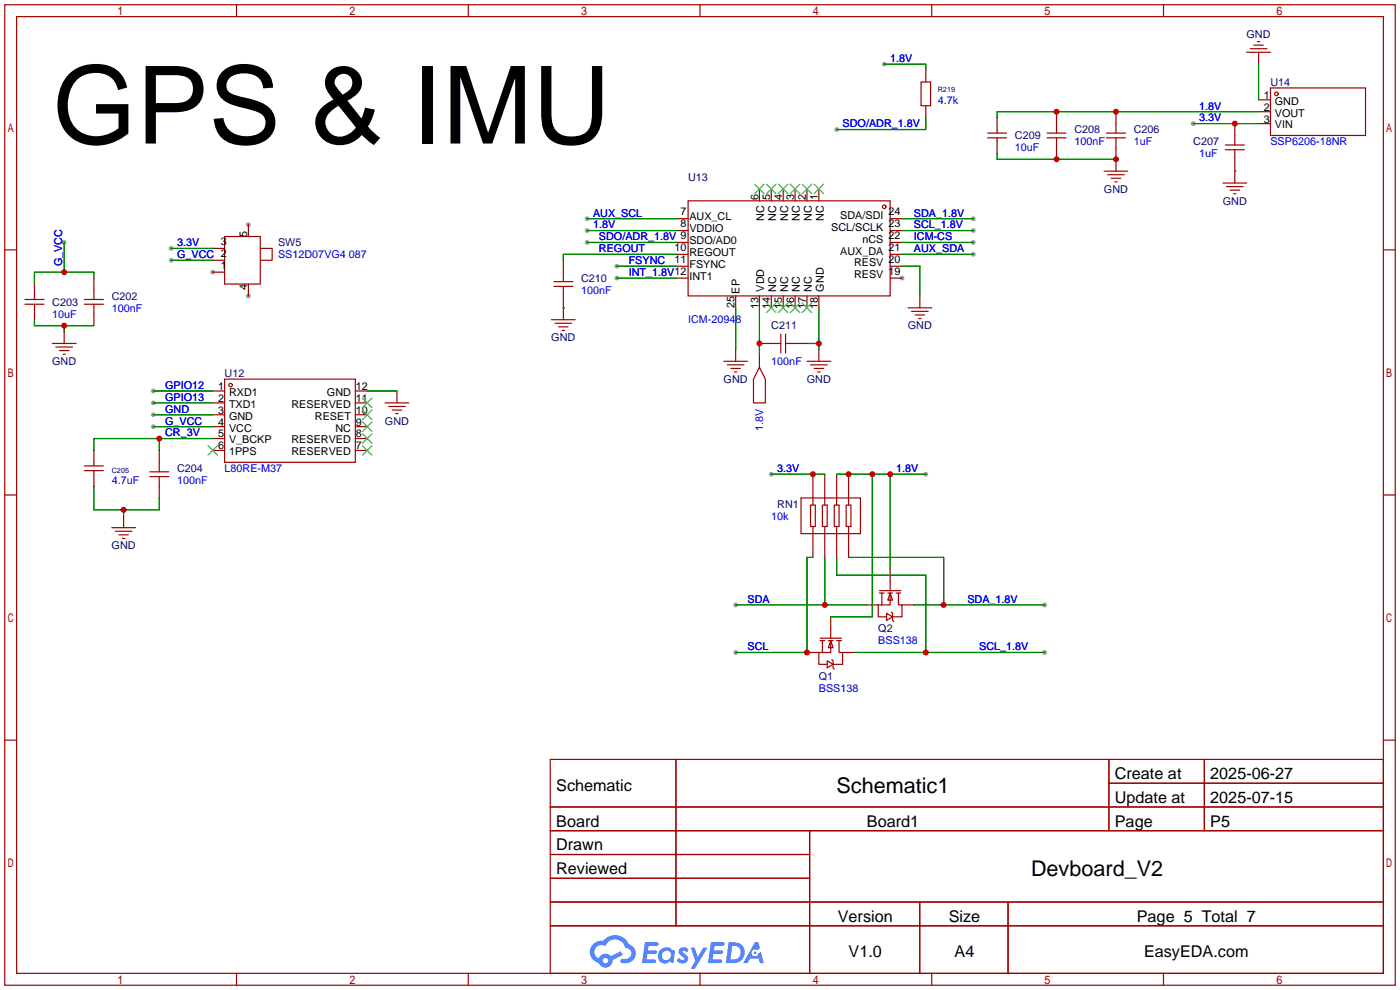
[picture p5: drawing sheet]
<svg xmlns="http://www.w3.org/2000/svg" width="299mm" height="212mm" viewBox="0 0 299 212" stroke-linecap="round" stroke-linejoin="round" font-family="sans-serif">
<g fill="#999">
<circle cx="45.5" cy="58.2" r=".51"/>
<circle cx="53.1" cy="63.2" r=".51"/>
<circle cx="53.1" cy="48" r=".51"/>
<circle cx="192.8" cy="59.4" r=".51"/>
<circle cx="13.7" cy="51.8" r=".51"/>
<circle cx="32.8" cy="83.6" r=".51"/>
<circle cx="32.8" cy="86.1" r=".51"/>
<circle cx="32.8" cy="88.6" r=".51"/>
<circle cx="32.8" cy="91.2" r=".51"/>
<circle cx="36.6" cy="55.6" r=".51"/>
<circle cx="36.6" cy="53.1" r=".51"/>
<circle cx="255" cy="26.4" r=".51"/>
<circle cx="125.5" cy="49.3" r=".51"/>
<circle cx="131.8" cy="56.9" r=".51"/>
<circle cx="131.8" cy="59.4" r=".51"/>
<circle cx="125.5" cy="51.8" r=".51"/>
<circle cx="125.5" cy="46.7" r=".51"/>
<circle cx="208" cy="54.4" r=".51"/>
<circle cx="208" cy="51.8" r=".51"/>
<circle cx="208" cy="49.3" r=".51"/>
<circle cx="208" cy="46.7" r=".51"/>
<circle cx="178.8" cy="27.7" r=".51"/>
<circle cx="189" cy="13.7" r=".51"/>
<circle cx="223.3" cy="139.4" r=".51"/>
<circle cx="157.2" cy="139.4" r=".51"/>
<circle cx="223.3" cy="129.3" r=".51"/>
<circle cx="197.9" cy="101.3" r=".51"/>
<circle cx="157.2" cy="129.3" r=".51"/>
<circle cx="164.8" cy="101.3" r=".51"/>
</g>
<g fill="none" stroke="#a10000" stroke-width=".25">
<path d="M1 1h297.2v209.6h-297.2zM3.6 3.6h292.1v204.4h-292.1zM50.5 1v2.6M100.1 1v2.6M149.6 1v2.6M199.1 1v2.6M248.7 1v2.6M1 53.4h2.6M295.7 53.4h2.5M1 105.8h2.6M295.7 105.8h2.5M1 158.2h2.6"/>
<path d="M295.7 158.2h2.5M117.6 162.3h178.1v45.7h-178.1zM117.6 172.5h178.1M117.6 177.5h178.1M144.5 162.3v35.6M173 177.5v30.5M237 162.3v15.2M237 167.4h58.7M257.4 162.3v15.2M117.6 182.6h55.4M117.6 192.8h178.1M117.6 187.7h55.4"/>
<path d="M117.6 197.9h178.1M196.6 192.8v15.2M215.4 192.8v15.2M50.5 208v2.6M100.1 208v2.6M149.6 208v2.6M199.1 208v2.6M248.7 208v2.6"/>
</g>
<g fill="#5487ff">
<path d="M145.3 202.7a1.3 1.3 0 0 1 1.9 .3l-.4 .6a.54 .54 0 0 0-.9-.2l.1 .2a1.34 1.34 0 0 1 .9 1.8 1.47 1.47 0 0 1-2.3-.1l.5-.6 .8 .5a.31 .31 0 0 0 .4-.3 .31 .31 0 0 0-.3-.4 1.12 1.12 0 0 1-.7-1.8z"/>
<path d="M147.6 202.5h.9l.6 2 1.2-2h.9l-2.7 4.6h-.9l1-1.7z"/>
<path d="M137.8 201.4h1.7a1.31 1.31 0 0 1 1.2 .2 .4 .4 0 0 1-.3 .5l-1.8 .1-.1 .9h1.6a.4 .4 0 0 1 .4 .4 .4 .4 0 0 1-.5 .4h-1.6l-.2 1.2h1.4a.46 .46 0 0 1 .5 0 .46 .46 0 0 1 .1 .5l-.4 .2h-2.6z"/>
<path d="M151.9 201.4h1.7a1.32 1.32 0 0 1 1.2 .2 .39 .39 0 0 1-.3 .5l-1.8 .1-.1 .9h1.6a.4 .4 0 0 1 .4 .4 .4 .4 0 0 1-.4 .4h-1.7l-.2 1.2h1.4a.46 .46 0 0 1 .5 0 .46 .46 0 0 1 .1 .5l-.4 .2h-2.6z"/>
<path d="M161.3 201.4h.8l.3 1.3-.6 .4a.75 .75 0 0 0-1.1 .3 .75 .75 0 0 0 .5 1 .75 .75 0 0 0 .9-.7l.5-.2 .6 2.3h-.8l-.3-.9h-1.8l-.5 .9h-1z"/>
<path d="M155.7 201.4l-.6 4.4h1.5a2.27 2.27 0 0 0 2.6-2.2 2.27 2.27 0 0 0-2.7-2.2zM156.5 202.1a1.5 1.5 0 0 1 1.8 1.6 1.5 1.5 0 0 1-1.9 1.4h-.3z"/>
<path d="M141.2 203a1.6 1.6 0 0 0-.3 2.3 1.6 1.6 0 0 0 2.3 .2l.7 .3 .3-2.4-.1-.3-.5-.1a1.58 1.58 0 0 0-2.4 0zM141.8 203.5a.98 .98 0 0 1 1.6 .4 .98 .98 0 0 1-1.1 1.3 .94 .94 0 0 1-.9-.7 .94 .94 0 0 1 .4-1z"/>
<path d="M126.8 201.8a2.37 2.37 0 0 0 1.1 4 1.54 1.54 0 0 0 1.8 1 1.54 1.54 0 0 0 1.2-1.6l2.2-1.1-.5-.8-2 1a1.57 1.57 0 0 0-2.7 .5 1.5 1.5 0 0 1-.7-2.1 1.5 1.5 0 0 1 2.2-.5 2.23 2.23 0 0 1 2.3-1.4 2.23 2.23 0 0 1 2 1.8 1.16 1.16 0 0 1 1.2 1.1 1.16 1.16 0 0 1-1.1 1.2h-.7a.47 .47 0 0 0-.5 .4 .47 .47 0 0 0 .4 .5 2.17 2.17 0 0 0 2.5-.9 2.17 2.17 0 0 0-.3-2.7l-.8-.4a3.2 3.2 0 0 0-5.5-.7l-1.1 .1zM128.8 205.3a.6 .6 0 0 1 1.2 0 .6 .6 0 0 1-1.2 0z"/>
<circle cx="161.4" cy="203.6" r=".28"/>
</g>
<g fill="none" stroke="#a10000" stroke-width=".25">
<path d="M196.8 17.5h2.1v5.1h-2.1zM197.9 15v2.5M266.4 11.2h5.1M267.2 10.4h3.6M268 9.7h2M268.7 8.9h.5M269 11.2v2.5M271.5 18.8h20.3v10.2h-20.3zM197.9 22.6v2.5M211.1 29.5h4M211.1 28.4h4M213.1 25.1v3.3"/>
<path d="M213.1 29.5v3.3M223.8 29.5h4M223.8 28.4h4M225.8 23.9v4.5M225.8 29.5v4.5M236 36.6h5M236.5 29.5h4M236.5 28.4h4M236.7 37.3h3.6M237.5 38.1h2M238.3 38.9h.5M238.5 23.9v4.5"/>
<path d="M238.5 29.5v7.1M261.4 39.1h5M261.9 32h4M261.9 31h4M262.1 39.9h3.6M263.9 26.4v4.6M263.9 32v7.1M269 21.3h2.5M269 23.9h2.5M269 26.4h2.5M20.1 59.4v4.6M45.5 58.2h2.5"/>
<path d="M45.5 55.6h2.5M45.5 53.1h2.5M48 50.5h7.6v10.2h-7.6zM53.1 48v2.5M55.6 53.1h2.6v2.5h-2.6M120.4 55.6v4.6M144.5 46.7h2.6M144.5 49.3h2.6M144.5 51.8h2.6M144.5 54.4h2.6M144.5 56.9h2.6M144.5 59.4h2.6"/>
<path d="M147.1 42.9h43.1v20.3h-43.1zM162.3 40.4v2.5M164.8 40.4v2.5M167.4 40.4v2.5M169.9 40.4v2.5M172.5 40.4v2.5M175 40.4v2.5M190.2 46.7h2.6M190.2 49.3h2.6M190.2 51.8h2.6M190.2 54.4h2.6M190.2 56.9h2.6"/>
<path d="M190.2 59.4h2.6M262.9 40.6h2M263.7 41.4h.5M5.3 64h4.1M5.3 65h4.1M7.4 60.7v3.3M7.4 65v3.3M11.2 73.4h5.1M11.9 74.2h3.6M12.7 74.9h2M13.5 75.7h.5M13.7 70.9v2.5"/>
<path d="M18 64h4.1M18 65h4.1M20.1 65v4.6M53.1 60.7v2.5M117.9 68.3h5M118.4 60.2h4M118.4 61.2h4M118.6 69.1h3.6M119.4 69.8h2M120.1 70.6h.5M120.4 61.2v7.1M154.7 77.2h5.1"/>
<path d="M155.4 78h3.6M156.2 78.7h2M157 79.5h.5M157.2 63.2v2.6M157.2 74.7v2.5M162.3 78.5l1.3 2.5v5.1h-2.6v-5.1zM162.3 73.4h4.6M162.3 63.2v2.6M162.3 75.9v2.6M164.8 63.2v2.6M166.9 71.4v4M167.4 63.2v2.6"/>
<path d="M167.9 73.4h4.6M167.9 71.4v4M169.9 63.2v2.6M172.5 63.2v2.6M172.5 77.2h5M173.2 78h3.6M174 78.7h2M174.8 79.5h.5M175 63.2v2.6M175 74.7v2.5M194.1 65.8h5M194.8 66.5h3.6"/>
<path d="M195.6 67.3h2M196.3 68.1h.5M196.6 63.2v2.6M18 99.6h4.1M20.1 96.3v3.3M34 96.3v4.5M45.5 83.6h2.5M45.5 86.1h2.5M45.5 88.6h2.5M45.5 91.2h2.5M45.5 93.7h2.5M45.5 96.3h2.5"/>
<path d="M48 81h27.9v17.8h-27.9zM75.9 83.6h2.6M75.9 86.1h2.6M75.9 88.6h2.6M75.9 91.2h2.6M75.9 93.7h2.6M75.9 96.3h2.6M82.3 86.1h5.1M83.1 86.9h3.5M83.8 87.6h2.1M84.6 88.4h.5M84.8 83.6v2.5"/>
<path d="M18 100.6h4.1M20.1 100.6v3.3M23.9 112.8h5.1M24.6 113.5h3.6M25.4 114.3h2M26.2 115.1h.5M26.4 110.2v2.6M32 101.9h4.1M32 100.8h4.1M34 101.9v4.5M171.2 106.4h12.7v7.6h-12.7zM173.2 107.9h1v4.6h-1z"/>
<path d="M173.7 101.3v6.6M173.7 112.5v6.6M175.8 107.9h1v4.6h-1zM176.3 101.3v6.6M176.3 112.5v6.6M178.3 107.9h1v4.6h-1zM178.8 101.3v6.6M178.8 112.5v6.6M180.8 107.9h1.1v4.6h-1.1zM181.4 101.3v6.6M181.4 112.5v6.6M172.5 139.4h2.5"/>
<path d="M175.3 136.4h4.5M175.3 136.9h1M175.8 136.9v2.5M177 136.9h1.1M177.5 136.9l.6 1.5h-1.1zM177.5 136.9v2.5h-2.5v2.6h1.8M177.5 131.8v4.6M178.8 136.9h1M179.3 136.9v2.5h.8v2.6h-2M180.1 139.4h2.5M185.2 129.3h2.5M188 126.2h4.5"/>
<path d="M188 126.7h1M188.5 126.7v2.6M189.5 131.1l1.3 .7-1.3 .8zM189.7 126.7h1.1M190.2 126.7l.6 1.6h-1.1zM190.2 126.7v2.6h-2.5v2.5h1.8M190.2 121.7v4.5M190.5 130.8l.3 .3v1.5l.2 .2M191.5 126.7h1M192 126.7v2.6h.8v2.5h-2M192.8 129.3h2.5M176.8 141.2l1.3 .8-1.3 .7z"/>
<path d="M177.8 141l.3 .2v1.5l.2 .3"/>
<circle cx="272.8" cy="20.1" r=".38"/>
<circle cx="189" cy="44.2" r=".38"/>
<circle cx="49.3" cy="82.3" r=".38"/>
</g>
<g fill="none" stroke="#3c3" stroke-width=".25">
<path d="M161.3 39.4l2 2M163.3 39.4l-2 2M163.8 39.4l2.1 2M165.9 39.4l-2.1 2M166.4 39.4l2 2M168.4 39.4l-2 2M168.9 39.4l2 2M170.9 39.4l-2 2M171.4 39.4l2.1 2M173.5 39.4l-2.1 2M174 39.4l2 2M176 39.4l-2 2"/>
<path d="M163.8 64.8l2.1 2M165.9 64.8l-2.1 2M166.4 64.8l2 2M168.4 64.8l-2 2M168.9 64.8l2 2M170.9 64.8l-2 2M171.4 64.8l2.1 2M173.5 64.8l-2.1 2M44.4 95.2l2.1 2.1M46.5 95.2l-2.1 2.1M77.5 95.2l2 2.1M77.5 92.7l2 2"/>
<path d="M77.5 90.2l2 2M77.5 87.6l2 2.1M77.5 85.1l2 2M79.5 95.2l-2 2.1M79.5 92.7l-2 2M79.5 90.2l-2 2M79.5 87.6l-2 2.1M79.5 85.1l-2 2"/>
</g>
<g fill="none" stroke="#008700" stroke-width=".25">
<path d="M189 13.7h8.9v1.3M269 13.7v7.6M197.9 25.1v2.6h-19.1M213.1 32.8v1.2h25.4M255 26.4h14M263.9 36.6h.1M269 23.9h-55.9v1.2M13.7 51.8v6.4M20.1 59.4v-1.2h-12.7v2.5M36.6 55.6h8.9M36.6 53.1h8.9M125.5 49.3h19"/>
<path d="M125.5 51.8h19M125.5 46.7h19M131.8 56.9h12.7M131.8 59.4h12.7M144.5 54.4h-24.1v1.2M192.8 49.3h15.2M192.8 54.4h15.2M192.8 56.9h3.8v6.3M192.8 51.8h15.2M192.8 46.7h15.2M7.4 68.3v1.3h12.7M13.7 69.6v1.3"/>
<path d="M120.4 65.8h.1M157.2 65.8v8.9M162.3 65.8v10.1M172.5 73.4h2.5M175 65.8v8.9M32.8 83.6h12.7M32.8 86.1h12.7M32.8 88.6h12.7M32.8 91.2h12.7M34 93.7v2.6M45.5 93.7h-25.4v2.6M78.5 83.6h6.3"/>
<path d="M20.1 103.9v5.1h13.9v-2.6M26.4 109v1.2M164.8 101.3h11.5M173.7 119.1h-1.2v20.3h-15.3M176.3 119.1v10.2M178.8 119.1v3.8h19.1v16.5M178.8 101.3h19.1M181.4 119.1h20.3v10.2M186.4 101.3v30.5h-8.9M190.2 101.3v20.4M157.2 129.3h28M182.6 139.4h40.7"/>
<path d="M195.3 129.3h28"/>
</g>
<g fill="#c00">
<circle cx="13.7" cy="58.2" r=".63"/>
<circle cx="34" cy="93.7" r=".63"/>
<circle cx="26.4" cy="109" r=".63"/>
<circle cx="13.7" cy="69.6" r=".63"/>
<circle cx="238.5" cy="23.9" r=".63"/>
<circle cx="225.8" cy="23.9" r=".63"/>
<circle cx="263.9" cy="26.4" r=".63"/>
<circle cx="238.5" cy="34" r=".63"/>
<circle cx="225.8" cy="34" r=".63"/>
<circle cx="162.3" cy="73.4" r=".63"/>
<circle cx="175" cy="73.4" r=".63"/>
<circle cx="197.9" cy="139.4" r=".63"/>
<circle cx="172.5" cy="139.4" r=".63"/>
<circle cx="201.7" cy="129.3" r=".63"/>
<circle cx="190.2" cy="101.3" r=".63"/>
<circle cx="186.4" cy="101.3" r=".63"/>
<circle cx="181.4" cy="101.3" r=".63"/>
<circle cx="176.3" cy="129.3" r=".63"/>
<circle cx="173.7" cy="101.3" r=".63"/>
</g>
<text font-size="23.1" x="11.2" y="30.7">GPS &amp; IMU</text>
<g font-size="4.6">
<text x="178.8" y="169.4">Schematic1</text>
<text x="220.4" y="187.2">Devboard_V2</text>
</g>
<g font-size="3.5">
<text x="238.3" y="166.5">Create at</text>
<text x="258.7" y="166.5">2025-06-27</text>
<text x="118.9" y="169.1">Schematic</text>
<text x="238.3" y="171.6">Update at</text>
<text x="258.7" y="171.6">2025-07-15</text>
<text x="118.9" y="176.7">Board</text>
<text x="185.3" y="176.7">Board1</text>
<text x="238.3" y="176.7">Page</text>
<text x="258.7" y="176.7">P5</text>
<text x="118.9" y="181.8">Drawn</text>
<text x="118.9" y="186.8">Reviewed</text>
<text x="179.1" y="197">Version</text>
<text x="202.8" y="197">Size</text>
<text x="243" y="197">Page 5 Total 7</text>
<text x="181.4" y="204.6">V1.0</text>
<text x="204" y="204.6">A4</text>
<text x="244.5" y="204.6">EasyEDA.com</text>
</g>
<g font-size="2.3" fill="#000080">
<text x="266.4" y="8.2">GND</text>
<text x="271.5" y="18.3">U14</text>
<text x="216.9" y="29.8">C209</text>
<text x="229.6" y="28.5">C208</text>
<text x="242.3" y="28.5">C206</text>
<text x="255" y="31">C207</text>
<text x="147.1" y="38.7">U13</text>
<text x="235.9" y="41.2">GND</text>
<text x="261.3" y="43.7">GND</text>
<text x="59.4" y="52.6">SW5</text>
<text x="11.2" y="65.3">C203</text>
<text x="23.9" y="64.1">C202</text>
<text x="124.2" y="60.2">C210</text>
<text x="164.8" y="70.4">C211</text>
<text x="194" y="70.4">GND</text>
<text x="117.8" y="72.9">GND</text>
<text x="11.2" y="78">GND</text>
<text x="48" y="80.6">U12</text>
<text x="154.7" y="81.8">GND</text>
<text x="172.4" y="81.8">GND</text>
<text x="82.3" y="90.7">GND</text>
<text x="37.8" y="100.9">C204</text>
<text x="166.1" y="108.5">RN1</text>
<text x="23.9" y="117.4">GND</text>
<text x="187.7" y="135.2">Q2</text>
<text x="175" y="145.3">Q1</text>
</g>
<g font-size="2.3" fill="#00f">
<text x="190.2" y="13.3">1.8V</text>
<text x="200.4" y="22.1">4.7k</text>
<text x="256.3" y="23.4">1.8V</text>
<text x="180.1" y="27.2">SDO/ADR_1.8V</text>
<text x="256.3" y="26">3.3V</text>
<text x="216.9" y="32.3">10uF</text>
<text x="229.6" y="31">100nF</text>
<text x="242.3" y="31">1uF</text>
<text x="256.3" y="33.6">1uF</text>
<text x="271.5" y="31">SSP6206-18NR</text>
<text x="126.7" y="46.3">AUX_SCL</text>
<text x="195.3" y="46.3">SDA_1.8V</text>
<text x="37.8" y="52.6">3.3V</text>
<text x="126.7" y="48.8">1.8V</text>
<text x="128" y="53.9">REGOUT</text>
<text x="128" y="51.4">SDO/ADR_1.8V 9</text>
<text x="195.3" y="53.9">AUX_SDA</text>
<text x="195.3" y="51.4">ICM-CS</text>
<text x="195.3" y="48.8">SCL_1.8V</text>
<text x="13.3" y="56.9" transform="rotate(-90 13.3 56.9)">G_VCC</text>
<text x="37.8" y="55.2">G_VCC 2</text>
<text x="59.4" y="55.2">SS12D07VG4 087</text>
<text x="134.4" y="56.4">FSYNC</text>
<text x="134.4" y="59">INT_1.8V12</text>
<text x="124.2" y="62.8">100nF</text>
<text x="11.2" y="67.9">10uF</text>
<text x="23.9" y="66.6">100nF</text>
<text x="147.1" y="69.1">ICM-20948</text>
<text x="35.3" y="83.1">GPIO12</text>
<text x="164.8" y="78">100nF</text>
<text x="35.3" y="85.6">GPIO13</text>
<text x="35.3" y="88.2">GND</text>
<text x="35.3" y="93.3">CR_3V</text>
<text x="35.3" y="90.7">G_VCC</text>
<text x="163.1" y="92.1" transform="rotate(-90 163.1 92.1)">1.8V</text>
<text x="48" y="100.9">L80RE-M37</text>
<text x="166.1" y="100.9">3.3V</text>
<text x="191.5" y="100.9">1.8V</text>
<text x="23.9" y="103.4">4.7uF</text>
<text x="37.8" y="103.4">100nF</text>
<text x="164.8" y="111">10k</text>
<text x="159.8" y="128.8">SDA</text>
<text x="206.8" y="128.8">SDA_1.8V</text>
<text x="187.7" y="137.7">BSS138</text>
<text x="159.8" y="139">SCL</text>
<text x="209.3" y="139">SCL_1.8V</text>
<text x="175" y="147.9">BSS138</text>
</g>
<g font-size="2.3">
<text x="270.1" y="21.1">1</text>
<text x="270.1" y="23.6">2</text>
<text x="272.5" y="22.4">GND</text>
<text x="270.1" y="26.2">3</text>
<text x="272.5" y="24.9">VOUT</text>
<text x="272.5" y="27.5">VIN</text>
<text x="145.4" y="46">7</text>
<text x="147.3" y="47">AUX_CL</text>
<text x="162.1" y="42.8" transform="rotate(-90 162.1 42.8)">6</text>
<text x="163.3" y="47.2" transform="rotate(-90 163.3 47.2)">NC</text>
<text x="164.6" y="42.8" transform="rotate(-90 164.6 42.8)">5</text>
<text x="165.9" y="47.2" transform="rotate(-90 165.9 47.2)">NC</text>
<text x="167.2" y="42.8" transform="rotate(-90 167.2 42.8)">4</text>
<text x="168.4" y="47.2" transform="rotate(-90 168.4 47.2)">NC</text>
<text x="169.7" y="42.8" transform="rotate(-90 169.7 42.8)">3</text>
<text x="171" y="47.2" transform="rotate(-90 171 47.2)">NC</text>
<text x="172.2" y="42.8" transform="rotate(-90 172.2 42.8)">2</text>
<text x="173.5" y="47.2" transform="rotate(-90 173.5 47.2)">NC</text>
<text x="174.8" y="42.8" transform="rotate(-90 174.8 42.8)">1</text>
<text x="176" y="47.2" transform="rotate(-90 176 47.2)">NC</text>
<text x="179.6" y="46.8">SDA/SDI</text>
<text x="189.9" y="46">24</text>
<text x="47.2" y="52.4">3</text>
<text x="52.9" y="50.5" transform="rotate(-90 52.9 50.5)">5</text>
<text x="144.1" y="53.6">10</text>
<text x="145.4" y="48.6">8</text>
<text x="147.3" y="49.6">VDDIO</text>
<text x="147.3" y="52.1">SDO/AD0</text>
<text x="177.7" y="49.3">SCL/SCLK</text>
<text x="184.3" y="51.9">nCS</text>
<text x="189.9" y="53.6">21</text>
<text x="189.9" y="51.1">22</text>
<text x="189.9" y="48.6">23</text>
<text x="47.2" y="57.4">1</text>
<text x="144.1" y="56.2">11</text>
<text x="147.3" y="54.7">REGOUT</text>
<text x="147.3" y="57.2">FSYNC</text>
<text x="147.3" y="59.7">INT1</text>
<text x="179.6" y="54.4">AUX_DA</text>
<text x="182.5" y="59.5">RESV</text>
<text x="182.5" y="56.9">RESV</text>
<text x="189.9" y="58.7">19</text>
<text x="189.9" y="56.2">20</text>
<text x="52.9" y="62" transform="rotate(-90 52.9 62)">4</text>
<text x="157" y="65.8" transform="rotate(-90 157 65.8)">25</text>
<text x="158" y="62.7" transform="rotate(-90 158 62.7)">EP</text>
<text x="162.1" y="65.9" transform="rotate(-90 162.1 65.9)">13</text>
<text x="163.3" y="62.3" transform="rotate(-90 163.3 62.3)">VDD</text>
<text x="164.6" y="65.9" transform="rotate(-90 164.6 65.9)">14</text>
<text x="165.9" y="62.3" transform="rotate(-90 165.9 62.3)">NC</text>
<text x="167.2" y="65.9" transform="rotate(-90 167.2 65.9)">15</text>
<text x="168.4" y="62.3" transform="rotate(-90 168.4 62.3)">NC</text>
<text x="169.7" y="65.9" transform="rotate(-90 169.7 65.9)">16</text>
<text x="171" y="62.3" transform="rotate(-90 171 62.3)">NC</text>
<text x="172.2" y="65.9" transform="rotate(-90 172.2 65.9)">17</text>
<text x="173.5" y="62.3" transform="rotate(-90 173.5 62.3)">NC</text>
<text x="174.8" y="65.9" transform="rotate(-90 174.8 65.9)">18</text>
<text x="176" y="62.3" transform="rotate(-90 176 62.3)">GND</text>
<text x="46.6" y="83.3">1</text>
<text x="76.1" y="83.3">12</text>
<text x="46.6" y="85.9">2</text>
<text x="46.6" y="88.4">3</text>
<text x="48.9" y="84.6">RXD1</text>
<text x="48.9" y="87.1">TXD1</text>
<text x="48.9" y="89.7">GND</text>
<text x="62.3" y="87.1">RESERVED</text>
<text x="67.3" y="89.7">RESET</text>
<text x="69.9" y="84.6">GND</text>
<text x="76.1" y="88.4">10</text>
<text x="76.1" y="85.9">11</text>
<text x="46.6" y="91">4</text>
<text x="46.6" y="93.5">5</text>
<text x="48.9" y="92.2">VCC</text>
<text x="48.9" y="94.8">V_BCKP</text>
<text x="62.3" y="94.8">RESERVED</text>
<text x="71.7" y="92.2">NC</text>
<text x="76.1" y="93.5">8</text>
<text x="76.1" y="91">9</text>
<text x="46.6" y="96">6</text>
<text x="48.9" y="97.3">1PPS</text>
<text x="62.3" y="97.3">RESERVED</text>
<text x="76.1" y="96">7</text>
</g>
<g font-size="1.6" fill="#000080">
<text x="200.4" y="19.8">R219</text>
<text x="23.9" y="101">C205</text>
</g>
</svg>
